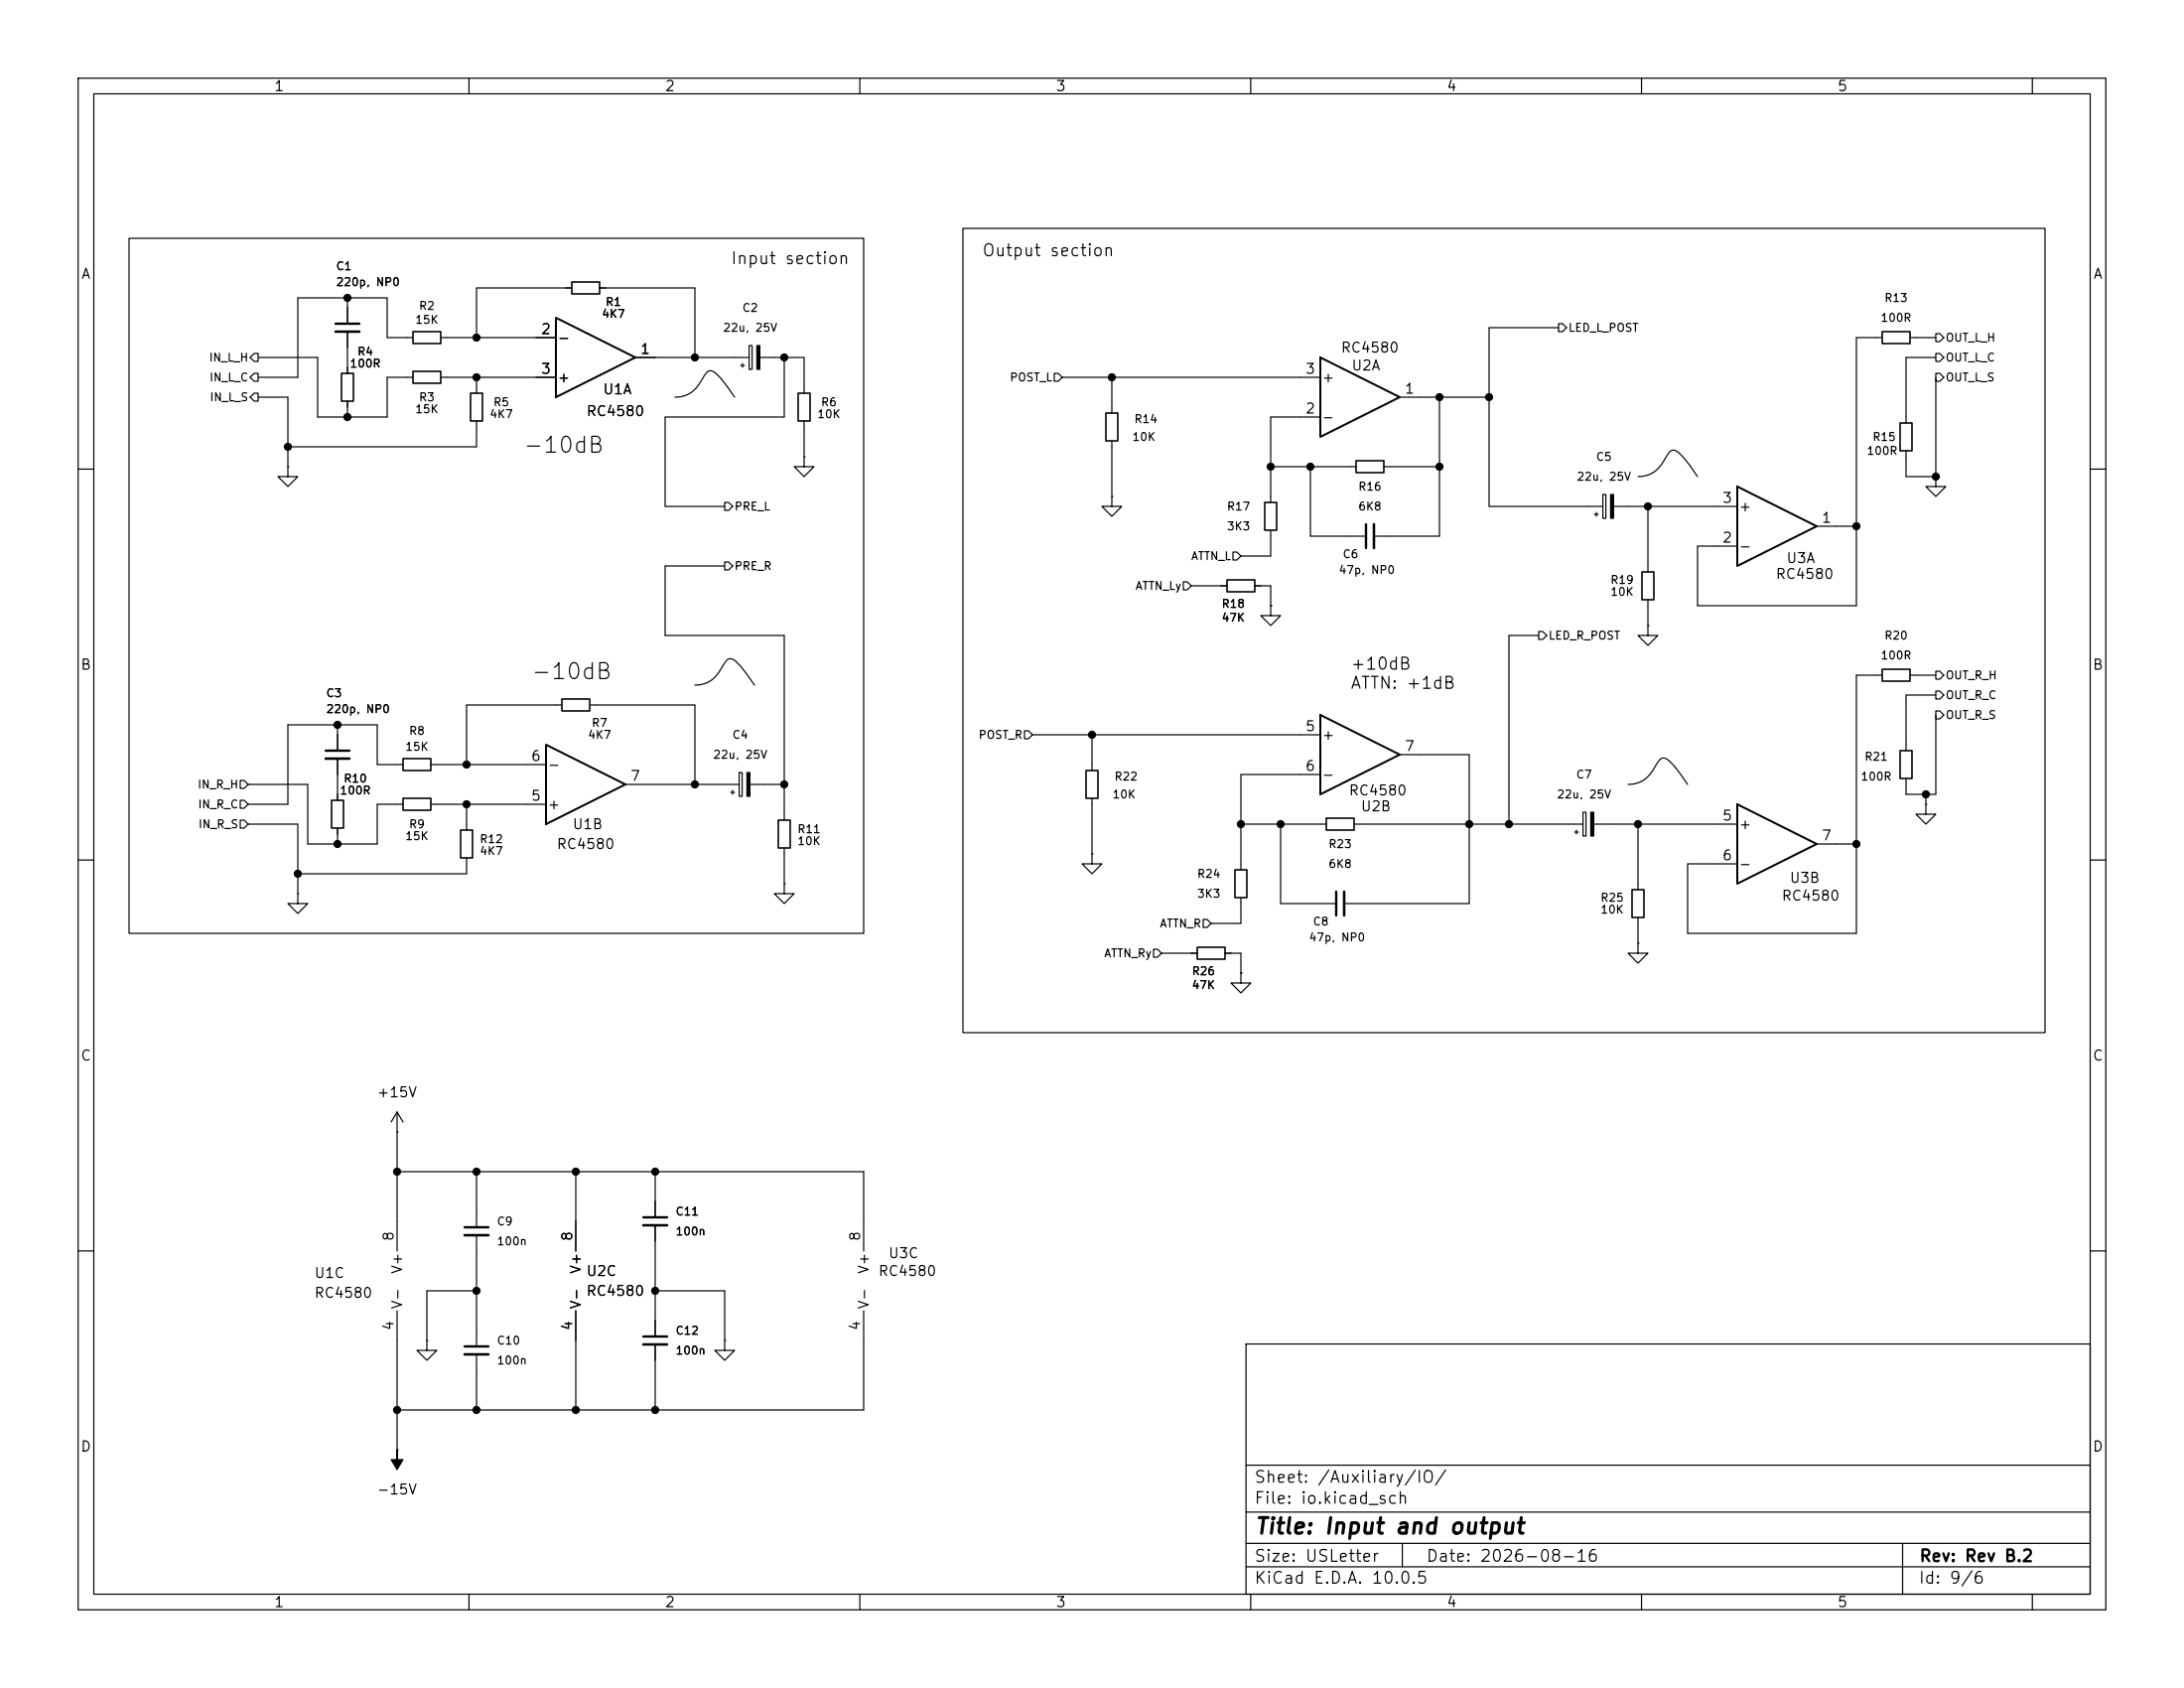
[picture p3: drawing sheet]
<svg xmlns="http://www.w3.org/2000/svg" width="279mm" height="216mm" viewBox="0 0 279 216" stroke-linecap="round" stroke-linejoin="round" font-family="sans-serif">
<g fill="none" stroke="#000" stroke-width=".15">
<path d="M10 10h259.4v195.9h-259.4zM12 12h255.4v191.9h-255.4zM60 10v2M110 10v2M160 10v2M210 10v2M260 10v2M16.5 30.5h94v88.9h-94zM44.4 38.1v3.3M73.2 36.8h-12.2v6.4M76.7 36.8h12.2v8.9M123.2 29.2h138.4v102.9h-138.4z"/>
<path d="M32 45.7l.5-.5h.5v1h-.5zM32.5 50.3h.5v1h-.5l-.5-.5zM32.5 47.8h.5v1h-.5l-.5-.5zM33 45.7h7.6v7.6h8.9v-5h3.3M33 50.8h3.8v8.9M36.8 59.7v1.3h1.3l-1.3 1.2-1.2-1.2h1.2M36.8 59.7h.1M44.4 42.4v5.4M44.4 51.3v2M52.8 43.2h-3.3v-5.1h-11.4v10.2h-5.1M56.4 43.2h14.7M56.4 48.3h14.7"/>
<path d="M61 48.3v2M61 53.8v3.4h-24.2M81.3 45.7h14.5M86.4 50.8a3.6 3.6 0 0 0 3.5-2.4 1.6 1.6 0 0 1 .8-1 .99 .99 0 0 1 .9 .4l1.4 1.6 1 1.4M94.7 46.7h.5M95 46.5v.5M95.8 44.2h.4v3h-.4zM97.2 45.7h5.7v4.6M100.3 45.7v7.6h-15.2v11.5h7.6M102.9 58.4v1.3h1.2l-1.2 1.3-1.3-1.3h1.3M102.9 58.4h.1M102.9 53.8v4.6"/>
<path d="M134.9 47.8h.5l.5 .5-.5 .5h-.5zM135.9 48.3h33M142.2 48.3v4.5M142.2 56.4v7.1M162.6 59.7h10.9M167.6 59.7v8.9h7.2M168.9 53.3h-6.3v11M177 59.7h7.1M179.1 50.8h11.4M184.1 50.8v17.8h-8.3M199.4 41.4h.5l.5 .5-.5 .5h-.5zM199.4 41.9h-8.9v22.9h14.6"/>
<path d="M240.8 43.2h-3.3v34.3h-20.3v-7.6h5M243.8 57.7v3.3h3.8M244.3 43.2h3.3M247.6 42.7h.6l.5 .5-.5 .5h-.6zM247.6 45.2h.6l.5 .5-.5 .5h-.6zM247.6 47.8h.6l.5 .5-.5 .5h-.6zM247.6 45.7h-3.8v8.4M247.6 48.3v12.7M10 60h2M92.7 71.9h.5l.5 .5-.5 .5h-.5zM92.7 64.3h.5l.5 .5-.5 .5h-.5zM92.7 72.4h-7.6v8.9h15.2v23.6"/>
<path d="M142.2 63.5v1.3h1.3l-1.3 1.2-1.2-1.2h1.2M142.2 63.5h.1M151.4 74.4h.5l.5 .5-.5 .5h-.5zM152.4 74.9h4.6M157.7 70.6h.5l.5 .5-.5 .5h-.5zM160.5 74.9h2.1v2.6M162.6 77.5v1.2h1.2l-1.2 1.3-1.3-1.3h1.3M162.6 77.5h.1M162.6 67.8v3.3h-3.9M204 65.8h.5M204.2 65.5v.5M205.1 63.2h.3v3.1h-.3z"/>
<path d="M206.4 64.8h15.8M209.5 61a3.6 3.6 0 0 0 3.6-2.4 1.6 1.6 0 0 1 .8-1 .99 .99 0 0 1 .9 .3l1.4 1.6 1 1.5M210.8 64.8v8.4M210.8 76.7v3.3M232.4 67.3h5.1M247.6 61v1.2h1.3l-1.3 1.3-1.2-1.3h1.2M247.6 61h.1M267.4 60h2M30.7 99.8h.5l.5 .5-.5 .5h-.5zM43.2 92.7v3.3M43.2 97v5.4M51.6 97.8h-3.3v-5.1h-11.5v10.2h-5.1"/>
<path d="M55.1 97.8h14.7M71.9 90.2h-12.2v7.6M75.4 90.2h13.5v10.1M88.9 87.6a3.6 3.6 0 0 0 3.5-2.3 1.6 1.6 0 0 1 .9-1 .99 .99 0 0 1 .8 .3l1.4 1.6 1 1.4M94.6 98.8h.3v3.1h-.3zM131.1 93.5h.5l.5 .5-.5 .5h-.5zM132.1 94h36.8M139.7 94v4.6M168.9 99.1h-10.2v12.2M179.1 96.5h8.9v19.1h-16M196.8 80.8h.6l.5 .5-.5 .5h-.6zM196.8 81.3h-3.8v24.1"/>
<path d="M210.8 80v1.3h1.3l-1.3 1.3-1.3-1.3h1.3M210.8 80h.1M240.8 86.4h-3.3v33h-21.6v-8.9h6.3M244.3 86.4h3.3M247.6 85.9h.6l.5 .5-.5 .5h-.6zM247.6 90.9h.6l.5 .5-.5 .5h-.6zM247.6 88.4h.6l.5 .5-.5 .5h-.6zM247.6 88.9h-3.8v7.1M247.6 91.4v10.2h-3.8v-2M10 110h2M30.7 102.4h.5l.5 .5-.5 .5h-.5zM30.7 104.9h.5l.5 .5-.5 .5h-.5z"/>
<path d="M31.7 100.3h7.7v7.7h8.9v-5.1h3.3M31.7 105.4h6.4v8.9M38.1 114.3v1.3h1.3l-1.3 1.2-1.3-1.2h1.3M38.1 114.3h.1M43.2 105.9v2.1M55.1 102.9h14.7M59.7 102.9v3.3M59.7 109.7v2.1h-21.6M80 100.3h14.6M93.5 101.3h.5M93.7 101.1v.5M95.9 100.3h4.4"/>
<path d="M100.3 113v1.3h1.3l-1.3 1.3-1.2-1.3h1.2M100.3 113h.1M100.3 108.5v4.5M139.7 109.2v1.3h1.3l-1.3 1.3-1.3-1.3h1.3M139.7 109.2h.1M139.7 102.1v7.1M153.9 117.6h.5l.5 .5-.5 .5h-.5zM158.7 114.8v3.3h-3.8M158.7 105.4h11M163.8 105.4v10.2h7.1M173.2 105.4h29.3M201.4 106.4h.5"/>
<path d="M201.7 106.2v.5M202.5 103.9h.4v3h-.4zM203.9 105.4h18.3M208.3 100.3a3.6 3.6 0 0 0 3.5-2.3 1.6 1.6 0 0 1 .9-1 .99 .99 0 0 1 .8 .3l1.4 1.6 1 1.4M209.5 105.4v8.4M209.5 117.3v3.4M232.4 108h5.1M246.4 102.9v1.2h1.2l-1.2 1.3-1.3-1.3h1.3M246.4 102.9h.1M246.4 101.6v1.3M267.4 110h2M147.6 121.4h.5l.5 .5-.5 .5h-.5z"/>
<path d="M148.6 121.9h4.6M156.7 121.9h2v2.6M158.7 124.5v1.2h1.3l-1.3 1.3-1.2-1.3h1.2M158.7 124.5h.1M209.5 120.7v1.2h1.3l-1.3 1.3-1.2-1.3h1.2M209.5 120.7h.1M50.8 144.8h.1M50.8 142.2v17.8M50.8 142.2l-.8 1.3M50.8 142.2l.8 1.3M50.8 149.9h59.7v10.1M61 149.9v7.1"/>
<path d="M61 158v14.2M73.7 149.9v10.1M83.8 149.9v5.8M83.8 156.7v14.2M10 160h2M50.8 167.6v17.8M54.6 171.5v1.2h1.3l-1.3 1.3-1.3-1.3h1.3M54.6 171.5h.1M61 173.2v7.1M61 165.1h-6.4v6.4M73.7 167.6v12.7M83.8 172v8.3"/>
<path d="M83.8 165.1h8.9v6.4M92.7 171.5v1.2h1.3l-1.3 1.3-1.3-1.3h1.3M92.7 171.5h.1M110.5 167.6v12.7h-59.7M159.4 171.9h108v32h-108zM267.4 160h2M50.8 185.4h.1M159.4 197.4h108M159.4 193.4h108M159.4 187.4h108M179.4 197.4v3M243.4 197.4v6.5"/>
<path d="M60 203.9v2M110 203.9v2M159.4 200.4h108M160 203.9v2M210 203.9v2M260 203.9v2"/>
</g>
<path d="M71.1 40.6l10.2 5.1-10.2 5.1zM168.9 45.7l10.2 5.1-10.2 5.1zM222.2 62.2l10.2 5.1-10.2 5.1zM69.8 95.3l10.2 5-10.2 5.1zM168.9 91.4l10.2 5.1-10.2 5.1zM222.2 102.9l10.2 5.1-10.2 5z" fill="none" stroke="#000" stroke-width=".25"/>
<path d="M42.9 41.4h3.1M174.8 67.1v3M41.7 96h3M170.9 114v3.1M59.4 157h3.1M82.3 155.7h3M59.4 172.2h3.1M82.3 170.9h3" fill="none" stroke="#000" stroke-width=".3"/>
<path d="M42.9 42.4h3.1M175.8 67.1v3M41.7 97h3M172 114v3.1M59.4 158h3.1M82.3 156.7h3M59.4 173.2h3.1M82.3 172h3" fill="none" stroke="#000" stroke-width=".33"/>
<g fill="none" stroke="#000" stroke-width=".2">
<path d="M73.2 36.1h3.5v1.5h-3.5zM43.7 47.8h1.5v3.5h-1.5zM52.8 42.4h3.6v1.5h-3.6zM52.8 47.5h3.6v1.5h-3.6zM60.2 50.3h1.5v3.5h-1.5zM102.1 50.3h1.5v3.5h-1.5zM141.5 52.8h1.5v3.6h-1.5zM173.5 58.9h3.5v1.6h-3.5zM240.8 42.4h3.5v1.5h-3.5zM243.1 54.1h1.5v3.6h-1.5zM157 74.2h3.5v1.5h-3.5zM161.8 64.3h1.5v3.5h-1.5z"/>
<path d="M210.1 73.2h1.5v3.5h-1.5zM51.6 97h3.5v1.6h-3.5zM71.9 89.4h3.5v1.5h-3.5zM138.9 98.6h1.6v3.5h-1.6zM240.8 85.6h3.5v1.5h-3.5zM243.1 96h1.5v3.6h-1.5zM42.4 102.4h1.5v3.5h-1.5zM51.6 102.1h3.5v1.5h-3.5zM58.9 106.2h1.6v3.5h-1.6zM99.6 104.9h1.5v3.6h-1.5zM158 111.3h1.5v3.5h-1.5zM169.7 104.6h3.5v1.6h-3.5z"/>
<path d="M208.8 113.8h1.5v3.5h-1.5zM153.2 121.2h3.5v1.5h-3.5z"/>
</g>
<path d="M96.8 44.2h.4v3h-.4zM206 63.2h.4v3.1h-.4zM95.6 98.8h.3v3.1h-.3zM203.5 103.9h.4v3h-.4zM50.8 185.4v1.3h.8l-.8 1.3-.8-1.3h.8z" fill="#000" stroke="#000" stroke-width=".15"/>
<g fill="#000" stroke="#000" stroke-width=".13">
<circle cx="44.4" cy="38.1" r=".46"/>
<circle cx="36.8" cy="57.2" r=".46"/>
<circle cx="44.4" cy="53.3" r=".46"/>
<circle cx="61" cy="48.3" r=".46"/>
<circle cx="61" cy="43.2" r=".46"/>
<circle cx="88.9" cy="45.7" r=".46"/>
<circle cx="100.3" cy="45.7" r=".46"/>
<circle cx="142.2" cy="48.3" r=".46"/>
<circle cx="162.6" cy="59.7" r=".46"/>
<circle cx="167.6" cy="59.7" r=".46"/>
<circle cx="184.1" cy="50.8" r=".46"/>
<circle cx="184.1" cy="59.7" r=".46"/>
<circle cx="190.5" cy="50.8" r=".46"/>
<circle cx="210.8" cy="64.8" r=".46"/>
<circle cx="237.5" cy="67.3" r=".46"/>
<circle cx="247.6" cy="61" r=".46"/>
<circle cx="43.2" cy="92.7" r=".46"/>
<circle cx="59.7" cy="97.8" r=".46"/>
<circle cx="139.7" cy="94" r=".46"/>
<circle cx="38.1" cy="111.8" r=".46"/>
<circle cx="43.2" cy="108" r=".46"/>
<circle cx="59.7" cy="102.9" r=".46"/>
<circle cx="88.9" cy="100.3" r=".46"/>
<circle cx="100.3" cy="100.3" r=".46"/>
<circle cx="158.7" cy="105.4" r=".46"/>
<circle cx="163.8" cy="105.4" r=".46"/>
<circle cx="188" cy="105.4" r=".46"/>
<circle cx="193" cy="105.4" r=".46"/>
<circle cx="209.5" cy="105.4" r=".46"/>
<circle cx="237.5" cy="108" r=".46"/>
<circle cx="246.4" cy="101.6" r=".46"/>
<circle cx="50.8" cy="149.9" r=".46"/>
<circle cx="61" cy="149.9" r=".46"/>
<circle cx="73.7" cy="149.9" r=".46"/>
<circle cx="83.8" cy="149.9" r=".46"/>
<circle cx="61" cy="165.1" r=".46"/>
<circle cx="83.8" cy="165.1" r=".46"/>
<circle cx="50.8" cy="180.3" r=".46"/>
<circle cx="61" cy="180.3" r=".46"/>
<circle cx="73.7" cy="180.3" r=".46"/>
<circle cx="83.8" cy="180.3" r=".46"/>
</g>
<g font-size="2">
<text x="66.8" y="58.4">-10dB</text>
<text x="67.8" y="87.4">-10dB</text>
<text x="160.4" y="196.7">Title: Input and output</text>
</g>
<g font-size="1.5">
<text x="93.4" y="34.2">Input section</text>
<text x="125.5" y="33.2">Output section</text>
<text x="172.7" y="86">+10dB</text>
<text x="172.7" y="88.5">ATTN: +1dB</text>
<text x="160.4" y="190">Sheet: /Auxiliary/IO/</text>
<text x="160.4" y="192.7">File: io.kicad_sch</text>
<text x="160.4" y="202.9">KiCad E.D.A. 10.0.5</text>
<text x="160.4" y="200.1">Size: USLetter</text>
<text x="182.4" y="200.1">Date: 2026-08-16</text>
<text x="245.4" y="202.9">Id: 9/6</text>
<text x="245.4" y="200.1">Rev: Rev B.2</text>
</g>
<g font-size="1.3">
<text x="35" y="12">1</text>
<text x="85" y="12">2</text>
<text x="135" y="12">3</text>
<text x="185" y="12">4</text>
<text x="235" y="12">5</text>
<text x="10.3" y="36">A</text>
<text x="267.7" y="36">A</text>
<text x="69.1" y="43">2</text>
<text x="71.2" y="44.1">-</text>
<text x="81.8" y="45.6">1</text>
<text x="171.4" y="45.4">RC4580</text>
<text x="172.8" y="47.7">U2A</text>
<text x="69.1" y="48.1">3</text>
<text x="71.2" y="49.2">+</text>
<text x="74.9" y="53.5">RC4580</text>
<text x="77.1" y="50.7">U1A</text>
<text x="166.9" y="53.2">2</text>
<text x="166.9" y="48.1">3</text>
<text x="169" y="49.2">+</text>
<text x="179.6" y="50.7">1</text>
<text x="169" y="54.3">-</text>
<text x="220.2" y="64.6">3</text>
<text x="222.4" y="65.7">+</text>
<text x="220.2" y="69.7">2</text>
<text x="222.4" y="70.8">-</text>
<text x="232.9" y="67.2">1</text>
<text x="227.1" y="74.4">RC4580</text>
<text x="228.4" y="72.3">U3A</text>
<text x="10.2" y="86">B</text>
<text x="267.6" y="86">B</text>
<text x="166.9" y="93.8">5</text>
<text x="169" y="94.9">+</text>
<text x="67.8" y="97.7">6</text>
<text x="70" y="98.8">-</text>
<text x="80.5" y="100.2">7</text>
<text x="166.9" y="98.9">6</text>
<text x="169" y="100">-</text>
<text x="179.6" y="96.4">7</text>
<text x="67.8" y="102.7">5</text>
<text x="70" y="103.8">+</text>
<text x="73.2" y="106.4">U1B</text>
<text x="172.5" y="102.1">RC4580</text>
<text x="174" y="104.1">U2B</text>
<text x="220.2" y="105.3">5</text>
<text x="222.4" y="106.4">+</text>
<text x="232.9" y="107.8">7</text>
<text x="71.1" y="108.9">RC4580</text>
<text x="220.2" y="110.4">6</text>
<text x="222.4" y="111.5">-</text>
<text x="228.9" y="113.2">U3B</text>
<text x="227.8" y="115.5">RC4580</text>
<text x="10.2" y="136">C</text>
<text x="267.6" y="136">C</text>
<text x="48.1" y="140.7">+15V</text>
<text x="50.7" y="158.8" transform="rotate(-90 50.7 158.8)">8</text>
<text x="73.5" y="158.8" transform="rotate(-90 73.5 158.8)">8</text>
<text x="110.4" y="158.8" transform="rotate(-90 110.4 158.8)">8</text>
<text x="113.6" y="161.2">U3C</text>
<text x="40.1" y="163.8">U1C</text>
<text x="40.1" y="166.3">RC4580</text>
<text x="51.8" y="167.5" transform="rotate(-90 51.8 167.5)">V-</text>
<text x="51.8" y="163" transform="rotate(-90 51.8 163)">V+</text>
<text x="74.6" y="167.5" transform="rotate(-90 74.6 167.5)">V-</text>
<text x="74.6" y="163" transform="rotate(-90 74.6 163)">V+</text>
<text x="74.9" y="163.5">U2C</text>
<text x="74.9" y="166.1">RC4580</text>
<text x="111.5" y="167.5" transform="rotate(-90 111.5 167.5)">V-</text>
<text x="111.5" y="163" transform="rotate(-90 111.5 163)">V+</text>
<text x="112.3" y="163.5">RC4580</text>
<text x="50.7" y="170.3" transform="rotate(-90 50.7 170.3)">4</text>
<text x="73.5" y="170.3" transform="rotate(-90 73.5 170.3)">4</text>
<text x="110.4" y="170.3" transform="rotate(-90 110.4 170.3)">4</text>
<text x="10.2" y="186">D</text>
<text x="267.6" y="186">D</text>
<text x="48.1" y="191.5">-15V</text>
<text x="35" y="205.9">1</text>
<text x="85" y="205.9">2</text>
<text x="135" y="205.9">3</text>
<text x="185" y="205.9">4</text>
<text x="235" y="205.9">5</text>
</g>
<g font-size="1">
<text x="42.9" y="34.8">C1</text>
<text x="42.9" y="36.8">220p, NP0</text>
<text x="53" y="41.7">15K</text>
<text x="53.5" y="39.9">R2</text>
<text x="76.9" y="40.9">4K7</text>
<text x="77.4" y="39.4">R1</text>
<text x="94.9" y="40.1">C2</text>
<text x="240.5" y="41.4">100R</text>
<text x="241" y="38.9">R13</text>
<text x="26.7" y="46.5">IN_L_H</text>
<text x="44.7" y="47.3">100R</text>
<text x="45.6" y="45.7">R4</text>
<text x="92.4" y="42.7">22u, 25V</text>
<text x="200.6" y="42.7">LED_L_POST</text>
<text x="248.8" y="43.9">OUT_L_H</text>
<text x="248.8" y="46.5">OUT_L_C</text>
<text x="26.7" y="49">IN_L_C</text>
<text x="26.8" y="51.6">IN_L_S</text>
<text x="53" y="53.1">15K</text>
<text x="53.5" y="51.6">R3</text>
<text x="62.6" y="53.7">4K7</text>
<text x="63" y="52.2">R5</text>
<text x="104.5" y="53.7">10K</text>
<text x="105" y="52.2">R6</text>
<text x="129.1" y="49">POST_L</text>
<text x="248.8" y="49">OUT_L_S</text>
<text x="144.8" y="56.6">10K</text>
<text x="145" y="54.4">R14</text>
<text x="204.1" y="59.2">C5</text>
<text x="238.7" y="58.4">100R</text>
<text x="239.5" y="56.6">R15</text>
<text x="93.9" y="65.5">PRE_L</text>
<text x="156.9" y="65.5">R17</text>
<text x="173.7" y="63">R16</text>
<text x="173.7" y="65.5">6K8</text>
<text x="201.6" y="61.7">22u, 25V</text>
<text x="152.3" y="71.9">ATTN_L</text>
<text x="156.9" y="68.1">3K3</text>
<text x="171.7" y="71.6">C6</text>
<text x="93.9" y="73.2">PRE_R</text>
<text x="145.2" y="75.7">ATTN_Ly</text>
<text x="156.2" y="78">R18</text>
<text x="171.2" y="73.7">47p, NP0</text>
<text x="205.9" y="74.9">R19</text>
<text x="205.9" y="76.5">10K</text>
<text x="156.2" y="79.8">47K</text>
<text x="198" y="82">LED_R_POST</text>
<text x="241" y="82">R20</text>
<text x="41.6" y="89.4">C3</text>
<text x="240.5" y="84.6">100R</text>
<text x="248.8" y="87.1">OUT_R_H</text>
<text x="248.8" y="89.7">OUT_R_C</text>
<text x="41.6" y="91.4">220p, NP0</text>
<text x="52.2" y="94.2">R8</text>
<text x="75.1" y="94.7">4K7</text>
<text x="75.6" y="93.2">R7</text>
<text x="93.6" y="94.7">C4</text>
<text x="125.1" y="94.7">POST_R</text>
<text x="248.8" y="92.2">OUT_R_S</text>
<text x="25.2" y="101.1">IN_R_H</text>
<text x="43.4" y="101.9">100R</text>
<text x="43.9" y="100.3">R10</text>
<text x="51.8" y="96.3">15K</text>
<text x="91.1" y="97.3">22u, 25V</text>
<text x="142.5" y="100.1">R22</text>
<text x="201.6" y="99.8">C7</text>
<text x="238" y="100.1">100R</text>
<text x="238.5" y="97.5">R21</text>
<text x="25.3" y="103.6">IN_R_C</text>
<text x="25.3" y="106.2">IN_R_S</text>
<text x="51.8" y="107.7">15K</text>
<text x="52.2" y="106.2">R9</text>
<text x="101.9" y="106.8">R11</text>
<text x="142.2" y="102.4">10K</text>
<text x="199.1" y="102.4">22u, 25V</text>
<text x="61.3" y="108.1">R12</text>
<text x="61.3" y="109.6">4K7</text>
<text x="101.9" y="108.3">10K</text>
<text x="153.1" y="112.5">R24</text>
<text x="169.9" y="108.7">R23</text>
<text x="169.9" y="111.3">6K8</text>
<text x="148.3" y="118.9">ATTN_R</text>
<text x="153.1" y="115.1">3K3</text>
<text x="167.9" y="118.6">C8</text>
<text x="204.7" y="115.6">R25</text>
<text x="204.7" y="117.1">10K</text>
<text x="141.2" y="122.7">ATTN_Ry</text>
<text x="152.4" y="125">R26</text>
<text x="167.4" y="120.7">47p, NP0</text>
<text x="152.4" y="126.8">47K</text>
<text x="86.3" y="155.7">C11</text>
<text x="63.5" y="157">C9</text>
<text x="63.5" y="159.5">100n</text>
<text x="86.3" y="158.3">100n</text>
<text x="63.5" y="172.2">C10</text>
<text x="86.3" y="171">C12</text>
<text x="86.3" y="173.5">100n</text>
<text x="63.5" y="174.8">100n</text>
</g>
</svg>
